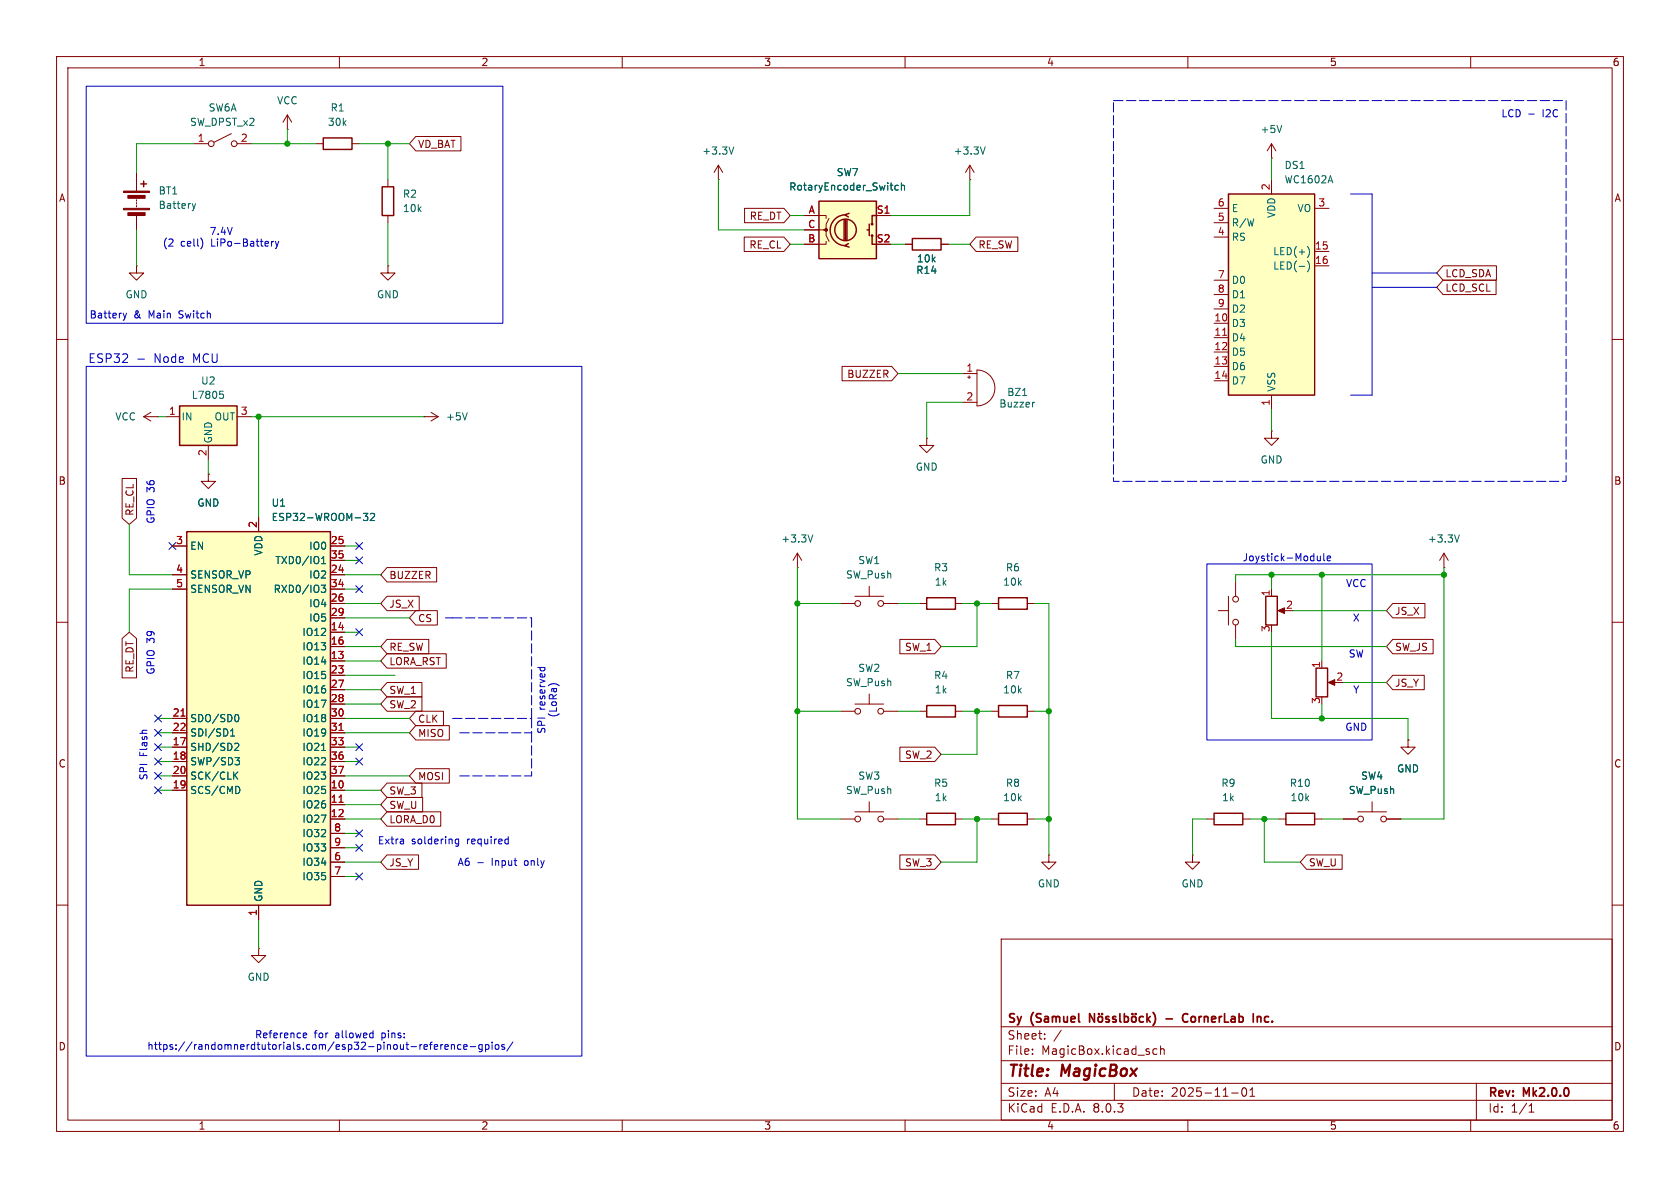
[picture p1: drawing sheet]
<svg xmlns="http://www.w3.org/2000/svg" width="297mm" height="210mm" viewBox="0 0 297 210" stroke-linecap="round" stroke-linejoin="round" font-family="sans-serif">
<g fill="none" stroke="#840000" stroke-width=".18">
<path d="M10 10h277v190h-277zM12 12h273v186h-273zM60 10v2M110 10v2M160 10v2M210 10v2M260 10v2M10 60h2M24.1 47v1.3h1.3l-1.3 1.2-1.2-1.2h1.2M24.1 47h.1M285 60h2M255.3 97.8l-.8 1.3"/>
<path d="M255.3 97.8v2.5M255.3 97.8l.7 1.3M10 110h2M255.3 100.3h.1M285 110h2M10 160h2M210.8 151.1v1.3h1.3l-1.3 1.3-1.3-1.3h1.3M210.8 151.1h.1M213.4 144.8h1.2M219.7 144.8h1.3M285 160h2M177 166h108v32h-108z"/>
<path d="M60 198v2M110 198v2M160 198v2M177 194.5h108M177 191.5h108M177 187.5h108M177 181.5h108M182.5 186.3v.1M182.5 185.5v.1M184.7 183.6v.1M184.7 182.8v.1M187.6 182.1l-1.3 2"/>
<path d="M197 191.5v3M204.5 185.5l-.4-.1-.3 .3v.4l.2 .2h.5M205.2 185.5l.2-.1 .3 .1 .1 .9M205.2 184.9v1.5M210 198v2M217.7 193.2h1.2M219.7 192.4l.2-.1a.81 .81 0 0 1 .6 .6 .81 .81 0 0 1-.3 .8l-.2 .1a.81 .81 0 0 1-.3-1.4zM221 193.8h.8M221 192.7l.4-.4v1.5M260 198v2M261 191.5v6.5M270.3 196.6h.9"/>
<path d="M270.3 195.5l.4-.4v1.5"/>
</g>
<g fill="none" stroke="#840000" stroke-width=".3">
<path d="M193.5 179.2v1.5l-.9-1.5v1.5M194.2 179.8l.2-.1 .4 .1 .1 .6-.1 .2-.4 .1-.2-.2zM194.3 179.2v.1M194.8 179.2v.1M196.1 179.8l-.4-.1-.2 .2 .1 .2 .5 .2v.3h-.6M197.3 179.8l-.4-.1-.2 .2 .1 .2 .5 .2v.3h-.6M198 179.2v1.3l.2 .2M198.8 179.8l.4-.1 .3 .3v.4l-.2 .2h-.5M198.8 179.2v1.5M200.1 179.8l.2-.1 .5 .1v.6l-.1 .2-.4 .1-.2-.2zM200.2 179.2v.1M200.8 179.2v.1"/>
<path d="M202.1 179.8l-.4-.1-.3 .3v.4l.2 .2h.5M202.8 179.2v1.5M203.3 179.7l-.5 .6M203.8 179a1.72 1.72 0 0 1 0 2.3M210 179.3a.6 .6 0 0 0-.8 0 .6 .6 0 0 0-.1 .7 .56 .56 0 0 0 .2 .6 .56 .56 0 0 0 .7-.1M222.3 179.8l.2-.1 .3 .1 .1 .9M222.3 179.7v1M202.9 180.1l.4 .6M206.1 180.1h1.2"/>
</g>
<path d="M258 94.6l-.4 1.2" fill="none" stroke="#006464" stroke-width=".18"/>
<path d="M214.6 143.8h5.1v2h-5.1z" fill="none" stroke="#840000" stroke-width=".25"/>
<path d="M144.8 35.6h10.1v10.1h-10.1z" fill="#ffffc2"/>
<g fill="none" stroke="#840000" stroke-width=".25">
<path d="M144.8 35.6h10.1v10.1h-10.1zM149.2 38.9v3.5M149.5 38a2.73 2.73 0 0 0-2.7 2.7 2.73 2.73 0 0 0 2.7 2.7M149.5 38.9v3.5M149.7 38.9v3.5M150.1 37.7l-.7 .3 .6 .4M153.7 39.6v2.1M154.9 38.1h-.7v1.5M150 43.1l-.6 .3 .7 .3M153.3 40.6h.4M154.2 41.7v1.5h.7M232.7 118.1h2v5.1h-2z"/>
<circle cx="154.2" cy="39.6" r=".13"/>
<circle cx="149.5" cy="40.6" r="1.9"/>
<circle cx="154.2" cy="41.7" r=".13"/>
</g>
<g fill="#840000" stroke="#840000" stroke-width=".18">
<path d="M234.8 120.7l1.2-.6v1.1z"/>
<circle cx="146" cy="40.6" r=".25"/>
</g>
<path d="M142.2 38.1h3.8v.5M146.6 38.6l-.6 1v1h-.5M154.9 38.1h2.6M142.2 40.6h3.8v1.1l.6 1M146 42.7v.5h-3.8M233.7 116.8v1.3M235.2 120.7h1" fill="none" stroke="#840000" stroke-width=".18"/>
<path d="M158.8 32.8h-.4l-.2 .2 .1 .5h.5M159.4 32.9l.1-.1h.3l.1 .8M159.4 32.3v1.3" fill="none" stroke="#006464" stroke-width=".18"/>
<path d="M33 94h25.4v66h-25.4z" fill="#ffffc2"/>
<path d="M33 94h25.4v66h-25.4zM163.8 105.7h5.1v2h-5.1zM176.5 105.7h5.1v2h-5.1zM163.8 124.7h5.1v2h-5.1z" fill="none" stroke="#840000" stroke-width=".25"/>
<g fill="none" stroke="#840000" stroke-width=".18">
<path d="M127 31.8h.1M127 29.2l-.8 1.3M127 29.2v2.6M127 29.2l.8 1.3M224.8 27.9h.1M224.8 25.4l-.8 1.3M224.8 25.4v2.5M224.8 25.4l.8 1.3M25.4 73.7l1.3 .7M25.4 73.7h2.5M26.7 72.9l-1.3 .8M27.9 73.7h.1"/>
<path d="M30.5 96.5h2.5M45.7 91.4v2.6M58.4 96.5h2.6M58.4 99.1h2.6M141 97.8l-.8 1.3M141 97.8v2.5M141 97.8l.7 1.3M30.5 101.6h2.5M30.5 104.1h2.5M58.4 116.8h2.6M58.4 111.8h2.6M58.4 114.3h2.6"/>
<path d="M58.4 119.4h2.6M58.4 101.6h2.6M58.4 106.7h2.6M58.4 109.2h2.6M58.4 104.1h2.6M141 100.3h.1M148.6 106.7h2.5M151.1 105.4h5.1M153.7 103.6v1.8M156.2 106.7h2.5M162.6 106.7h1.2M168.9 106.7h1.3"/>
<path d="M175.3 106.7h1.2M181.6 106.7h1.3M215.4 108h1.8M217.2 105.4v5.1M218.4 102.9v2.5M218.4 110.5v2.5M30.5 139.7h2.5M30.5 132.1h2.5M30.5 134.6h2.5M30.5 137.2h2.5M30.5 127h2.5M30.5 129.5h2.5"/>
<path d="M58.4 139.7h2.6M58.4 132.1h2.6M58.4 134.6h2.6M58.4 137.2h2.6M58.4 127h2.6M58.4 129.5h2.6M58.4 121.9h2.6M58.4 124.5h2.6M148.6 125.7h2.5M151.1 124.5h5.1M153.7 122.7v1.8M156.2 125.7h2.5"/>
<path d="M162.6 125.7h1.2M168.9 125.7h1.3M58.4 142.2h2.6M58.4 144.8h2.6M58.4 152.4h2.6M58.4 154.9h2.6M58.4 147.3h2.6M58.4 149.9h2.6M45.7 160v2.6"/>
<circle cx="151.6" cy="106.7" r=".51"/>
<circle cx="155.7" cy="106.7" r=".51"/>
<circle cx="218.4" cy="110" r=".51"/>
<circle cx="218.4" cy="105.9" r=".51"/>
<circle cx="151.6" cy="125.7" r=".51"/>
<circle cx="155.7" cy="125.7" r=".51"/>
</g>
<path d="M32 126.6h.7M59.9 129.1h.8M59.9 141.8h.8" fill="none" stroke="#a90000" stroke-width=".18"/>
<g fill="none" stroke="#006464" stroke-width=".18">
<path d="M129.7 26l-.4 1.2M226.6 22.2l-.4 1.2M56.8 99.6h.8M56.8 98.7l.4-.3v1.2M64.2 90.7h.8l-.4 .5 .4 .2v.5l-.2 .1-.6-.1M65.5 90.9l.5-.2 .2 .4-.8 .9h.8M143.7 94.6l-.4 1.2M56.8 103.4h.8l-.5 .5 .4 .2v.5l-.2 .1h-.5M40.8 130.1h.7M40.8 129.2l.3-.4v1.3M41.5 137l.5 .7M41.6 133.9h.7l-.4 .5 .4 .1v.5l-.2 .2h-.4"/>
<path d="M41.7 131.4l.4 .1 .1 .3-.8 .9h.8M41.8 126.3a.68 .68 0 0 1 .4 .6 .68 .68 0 0 1-.4 .7M42 136.5l-.7 .7M42.2 139.1l.2 .5-.2 .6M56.8 132.7h.8"/>
</g>
<path d="M31.7 71.8h10.2v6.9h-10.2z" fill="#ffffc2"/>
<path d="M57.1 24.4h5.1v2h-5.1zM161.3 42.2h5.1v2h-5.1zM31.7 71.8h10.2v6.9h-10.2zM223.8 105.4h2v5.1h-2zM176.5 124.7h5.1v2h-5.1zM163.8 143.8h5.1v2h-5.1zM176.5 143.8h5.1v2h-5.1zM227.3 143.8h5.1v2h-5.1z" fill="none" stroke="#840000" stroke-width=".25"/>
<g fill="none" stroke="#840000" stroke-width=".18">
<path d="M34.3 25.4h2.5M40.9 23.6l-3.1 1.5M41.9 25.4h2.5M50.8 22.9h.1M50.8 20.3l-.8 1.3M50.8 20.3v2.6M50.8 20.3l.8 1.3M55.9 25.4h1.2M62.2 25.4h1.3M171.4 31.8h.1M171.4 29.2l-.7 1.3M171.4 29.2v2.6"/>
<path d="M171.4 29.2l.8 1.3M68.6 47v1.3h1.2l-1.2 1.2-1.3-1.2h1.3M68.6 47h.1M160 43.2h1.3M166.4 43.2h1.2M29.2 73.7h2.5M36.8 78.7v2.6M41.9 73.7h2.5M74.9 73.7h.1M74.9 73.7h2.6M76.2 72.9l1.3 .8M77.5 73.7l-1.3 .7"/>
<path d="M163.8 77.5v1.2h1.3l-1.3 1.3-1.2-1.3h1.2M163.8 77.5h.1M170.2 66h2.5M170.2 71.1h2.5M171.1 66.7h.5M171.3 66.4v.5M172.7 65.4a3.2 3.2 0 0 1 3.2 3.2 3.2 3.2 0 0 1-3.2 3.2zM224.8 76.2v1.3h1.3l-1.3 1.2-1.3-1.2h1.3M224.8 76.2h.1M224.8 104.1v1.3M226.3 108h1M175.3 125.7h1.2"/>
<path d="M181.6 125.7h1.3M248.9 130.8v1.3h1.3l-1.3 1.3-1.3-1.3h1.3M248.9 130.8h.1M148.6 144.8h2.5M151.1 143.5h5.1M153.7 141.7v1.8M156.2 144.8h2.5M162.6 144.8h1.2M168.9 144.8h1.3M175.3 144.8h1.2M181.6 144.8h1.3M185.4 151.1v1.3h1.3l-1.3 1.3-1.3-1.3h1.3"/>
<path d="M185.4 151.1h.1M226.1 144.8h1.2M232.4 144.8h1.3M237.5 144.8h2.5M240 143.5h5.1M242.6 141.7v1.8M245.1 144.8h2.5M45.7 167.6v1.3h1.3l-1.3 1.3-1.3-1.3h1.3M45.7 167.6h.1"/>
<circle cx="37.3" cy="25.4" r=".51"/>
<circle cx="41.4" cy="25.4" r=".51"/>
<circle cx="151.6" cy="144.8" r=".51"/>
<circle cx="155.7" cy="144.8" r=".51"/>
<circle cx="240.5" cy="144.8" r=".51"/>
<circle cx="244.6" cy="144.8" r=".51"/>
</g>
<path d="M174.2 26l-.5 1.2M38.9 69.2h.6M39 69.6h.3l.2 .3-.1 .5h-.4M82.6 73l-.4 1.2M180.8 69.9h.7M182.9 71.1l-.2 .1" fill="none" stroke="#006464" stroke-width=".18"/>
<path d="M225.9 108l1.2-.6v1.1z" fill="#840000" stroke="#840000" stroke-width=".18"/>
<path d="M217.2 34.3h15.2v35.6h-15.2z" fill="#ffffc2"/>
<path d="M24.9 32.5h1M25.4 32v1M67.6 33h2v5.1h-2zM217.2 34.3h15.2v35.6h-15.2z" fill="none" stroke="#840000" stroke-width=".25"/>
<g fill="none" stroke="#840000" stroke-width=".18">
<path d="M24.1 30.5v3.3M24.1 35.3v.3M24.1 35.8v.3M24.1 36.3v.3M24.1 38.1v2.5M68.6 31.8v1.2M68.6 38.1v1.3M73.5 24.1h8v2.6h-8l-1.1-1.3zM131.6 36.8h7l1.1 1.3-1.1 1.3h-7zM142.2 38.1h2.6M154.9 38.1h2.6M214.6 36.8h2.6"/>
<path d="M214.6 39.4h2.6M224.8 31.8v2.5M232.4 36.8h2.5M131.6 41.9h7l1.1 1.3-1.1 1.3h-7zM142.2 43.2h2.6M142.2 40.6h2.6M160 43.2h1.3M166.4 43.2h1.2M172.6 41.9h7.3v2.6h-7.3l-1.2-1.3zM214.6 57.2h2.6M214.6 59.7h2.6M214.6 41.9h2.6"/>
<path d="M214.6 49.5h2.6M214.6 52.1h2.6M214.6 54.6h2.6M232.4 44.5h2.5M232.4 47h2.5M255.1 47h9.4v2.5h-9.4l-1.1-1.2zM255.1 49.5h9.4v2.6h-9.4l-1.1-1.3zM148.9 64.8h8.7l1.1 1.2-1.1 1.3h-8.7zM214.6 62.2h2.6M214.6 64.8h2.6M214.6 67.3h2.6M224.8 69.9v2.5"/>
<path d="M21.6 84.6h2.5v7l-1.2 1.1-1.3-1.1zM30.5 96.5h2.5M36.8 83.8v1.3h1.3l-1.3 1.3-1.2-1.3h1.2M36.8 83.8h.1M45.7 91.4v2.6M58.4 96.5h2.6M58.4 99.1h2.6M21.6 112.9l1.3-1.1 1.2 1.1v6.9h-2.5zM30.5 101.6h2.5M30.5 104.1h2.5M58.4 116.8h2.6M58.4 111.8h2.6"/>
<path d="M58.4 114.3h2.6M58.4 119.4h2.6M58.4 101.6h2.6M58.4 106.7h2.6M58.4 109.2h2.6M58.4 104.1h2.6M68.4 105.4h5.7v2.6h-5.7l-1.1-1.3zM68.4 113h7.4v2.6h-7.4l-1.1-1.3zM68.4 115.6h10.5v2.5h-10.5l-1.1-1.3zM68.4 100.3h8.8v2.6h-8.8l-1.1-1.3zM73.5 107.9h3.8v2.6h-3.8l-1.1-1.3zM159.1 113h6.2l1.1 1.3-1.1 1.3h-6.2z"/>
<path d="M246.2 119.4h5.6v2.5h-5.6l-1.1-1.2zM246.2 113h7.2v2.6h-7.2l-1.1-1.3zM246.2 106.7h5.7v2.5h-5.7l-1.1-1.2zM30.5 139.7h2.5M30.5 132.1h2.5M30.5 134.6h2.5M30.5 137.2h2.5M30.5 127h2.5M30.5 129.5h2.5M58.4 139.7h2.6M58.4 132.1h2.6M58.4 134.6h2.6"/>
<path d="M58.4 137.2h2.6M58.4 127h2.6M58.4 129.5h2.6M58.4 121.9h2.6M58.4 124.5h2.6M68.4 120.6h6.2v2.6h-6.2l-1.1-1.3zM68.4 123.2h6.2v2.5h-6.2l-1.1-1.2zM68.4 138.4h6.2v2.6h-6.2l-1.1-1.3zM73.5 135.9h5.9v2.5h-5.9l-1.1-1.2zM73.5 125.7h4.9v2.6h-4.9l-1.1-1.3zM73.5 128.3h5.9v2.5h-5.9l-1.1-1.3zM159.1 132.1h6.2l1.1 1.3-1.1 1.2h-6.2z"/>
<path d="M248.9 130.8h.1M58.4 144.8h2.6M58.4 142.2h2.6M58.4 152.4h2.6M58.4 154.9h2.6M58.4 147.3h2.6M58.4 149.9h2.6M68.4 143.5h9.5v2.6h-9.5l-1.1-1.3zM68.4 141h6.3v2.5h-6.3l-1.1-1.3zM68.4 151.1h5.6v2.6h-5.6l-1.1-1.3zM159.1 151.1h6.2l1.1 1.3-1.1 1.3h-6.2zM231 151.1h6.3v2.6h-6.3l-1.1-1.3z"/>
<path d="M237.5 144.8h2.5M245.1 144.8h2.5M45.7 160v2.6"/>
</g>
<path d="M216.1 59.3h.8M32 126.6h.7M59.9 129.1h.8M59.9 141.8h.8" fill="none" stroke="#a90000" stroke-width=".18"/>
<g fill="none" stroke="#006464" stroke-width=".18">
<path d="M34 36l.3 .8M34.3 36.8l-.2 .4M34.6 36l-.3 .8M158.8 32.8h-.4l-.2 .2 .1 .5h.5M159.4 32.9l.1-.1h.3l.1 .8M159.4 32.3v1.3M231.1 43.6a1.46 1.46 0 0 1 0 1.9M231.1 46.1a1.46 1.46 0 0 1 0 2M56.8 99.6h.8M56.8 98.7l.4-.3v1.2M64.2 90.7h.8l-.4 .5 .4 .2v.5l-.2 .1-.6-.1M65.5 90.9l.5-.2 .2 .4-.8 .9h.8"/>
<path d="M56.8 103.4h.8l-.5 .5 .4 .2v.5l-.2 .1h-.5M40.8 130.1h.7M40.8 129.2l.3-.4v1.3M41.5 137l.5 .7M41.6 133.9h.7l-.4 .5 .4 .1v.5l-.2 .2h-.4M41.7 131.4l.4 .1 .1 .3-.8 .9h.8M41.8 126.3a.68 .68 0 0 1 .4 .6 .68 .68 0 0 1-.4 .7M42 136.5l-.7 .7M42.2 139.1l.2 .5-.2 .6M56.8 132.7h.8"/>
</g>
<g fill="#840000" stroke="#840000" stroke-width=".18">
<path d="M21.8 36.8h4.6v.3h-4.6z"/>
<path d="M21.8 33.8h4.6v.2h-4.6z"/>
<path d="M22.6 37.6h3.1v.5h-3.1z"/>
<path d="M22.6 34.5h3.1v.6h-3.1z"/>
</g>
<g fill="none" stroke="#0000c2" stroke-width=".18">
<path d="M15.2 15.2h73.7v42h-73.7zM238.8 34.3h3.8v35.6h-3.8M270.3 20.2h.9M21.8 55.4l.3 .8M22.1 56.2l-.2 .4M22.4 55.4l-.3 .8M35.5 42.1a1.49 1.49 0 0 1 0 1.8M48 42.7v.8M48.4 42.7l-.4 .2M48.7 42.7l.3 .8M49 43.5l-.3 .4M49.3 42.7l-.3 .8"/>
<path d="M242.6 48.3h11.4M242.6 50.8h11.4M15.2 64.8h87.7v121.9h-87.7zM24.4 63.5h1.1M213.4 99.7h29.2v31.1h-29.2zM232.9 98.3v.8h.3l.2-.1M233.4 98.3v.8M234 97.9v1.1l.2 .1M234.6 98.7l.6-.1v-.3h-.4l-.2 .2 .1 .6h.5M78.7 109.2h1.3M95.1 118h1.2M95.5 118v.3"/>
<path d="M96.3 118v.3M97.2 121a1.5 1.5 0 0 1 1.6 .2M81.1 148.3v1.1l-.3 .2-.3-.1M81.1 148.4l-.4-.1-.2 .3 .1 .5h.5M84.5 152.5h.9M89.5 148.3l.4 .1M89.9 149.1l-.4 .1M89.9 147.9v1.3M53.7 183.4h.5M53.7 182.7l.3-.1 .2 .3-.6 .1M65.8 182.6l.1 .1M65.9 182.2v1.3"/>
<path d="M65.9 183.4l-.1 .1M75.5 184.7l.1 .3-.6 .1M75.9 184.7h.5M76.4 184.2l-.3 .2v1.1M76.8 185.1l.6-.1-.1-.3h-.3l-.2 .1v.6h.5M77.9 184.7v.8M78.3 184.7l-.4 .2M78.6 185.1l.7-.1-.1-.3h-.4l-.2 .1 .1 .6h.5M79.8 184.8l.2-.1h.3v.8M79.8 184.7v.8M81.5 184.7h-.4l-.2 .2 .1 .5h.5M82 185.1l.6-.1-.1-.3h-.3l-.2 .1v.6h.5"/>
<path d="M83.1 185h1M85.2 184.7h-.3l-.3 .2 .2 .5h.4M85.2 184.7v1l-.2 .2h-.3M85.8 184.7h.4l.3 .2-.2 .5h-.5M85.8 184.7v1.2M87 184.2v.2M87 184.7v.8M87.7 184.7h.3l.2 .2v.4l-.2 .2-.3-.1-.2-.1zM89.2 184.7h-.3l-.2 .1v.2l.5 .1v.3h-.5M90.7 184.2l-1.1 1.6"/>
</g>
<path d="M196.8 17.8h80.1v67.3h-80.1zM80 109.2h14M94 109.2v17.8M80 127h14M81.3 137.2h12.7M81.3 129.5h12.7M94 129.5v7.7M94 127v2.5" fill="none" stroke="#0000c2" stroke-width=".18" stroke-dasharray="1.7 .6"/>
<g fill="none" stroke="#009600" stroke-width=".18">
<path d="M34.3 25.4h-10.2v5.1M44.4 25.4h11.5M50.8 22.9v2.5M63.5 25.4h8.9M68.6 25.4v6.4M68.6 39.4v7.6M127 31.8v8.8h15.2M139.7 38.1h2.5M171.4 31.8v6.3h-13.9M224.8 27.9v3.9M24.1 40.6v6.4M139.7 43.2h2.5"/>
<path d="M157.5 43.2h2.5M167.6 43.2h3.8M27.9 73.7h1.3M44.4 73.7h30.5M45.7 73.7v17.7M158.7 66h11.5M170.2 71.1h-6.4v6.4M224.8 72.4v3.8M22.9 92.7v8.9h7.6M36.8 81.3v2.5M61 96.5h2.5M61 99.1h2.5"/>
<path d="M30.5 104.1h-7.6v7.7M61 114.3h6.3M61 101.6h6.3M61 104.1h2.5M61 106.7h6.3M61 116.8h6.3M61 119.4h8.8M61 109.2h11.4M61 111.8h2.5M141 100.3v44.5h7.6M141 106.7h7.6M158.7 106.7h3.9"/>
<path d="M170.2 106.7h5.1M172.7 106.7v7.6h-6.3M182.9 106.7h2.5v44.4M218.4 113v1.3h26.7M224.8 111.8v15.2h24.1v3.8M224.8 101.6v2.5M228.6 108h16.5M233.7 101.6v15.2M255.3 100.3v44.5h-7.7M255.3 101.6h-36.9v1.3M27.9 127h2.6M27.9 137.2h2.6"/>
<path d="M27.9 129.5h2.6M27.9 139.7h2.6M27.9 132.1h2.6M27.9 134.6h2.6M61 127h11.4M61 121.9h6.3M61 124.5h6.3M61 137.2h11.4M61 129.5h11.4M61 139.7h6.3M61 132.1h2.5M61 134.6h2.5"/>
<path d="M141 125.7h7.6M158.7 125.7h3.9M170.2 125.7h5.1M172.7 125.7v7.7h-6.3M182.9 125.7h2.5M233.7 124.5v2.5M237.5 120.7h7.6M61 144.8h6.3M61 152.4h6.3M61 147.3h2.5M61 149.9h2.5M61 154.9h2.5"/>
<path d="M61 142.2h6.3M158.7 144.8h3.9M170.2 144.8h5.1M172.7 144.8v7.6h-6.3M182.9 144.8h2.5M213.4 144.8h-2.6v6.3M221 144.8h5.1M223.5 144.8v7.6h6.4M233.7 144.8h3.8M45.7 162.6v5"/>
</g>
<g fill="none" stroke="#000084" stroke-width=".18">
<path d="M29.9 95.9l1.2 1.2M31.1 95.9l-1.2 1.2M62.9 95.9l1.2 1.2M62.9 98.5l1.2 1.2M64.1 95.9l-1.2 1.2M64.1 98.5l-1.2 1.2M62.9 103.5l1.2 1.2M62.9 111.2l1.2 1.2M64.1 103.5l-1.2 1.2M64.1 111.2l-1.2 1.2M27.3 126.4l1.2 1.2M27.3 128.9l1.2 1.2"/>
<path d="M27.3 134l1.2 1.2M27.3 131.5l1.2 1.2M27.3 136.6l1.2 1.2M27.3 139.1l1.2 1.2M28.5 126.4l-1.2 1.2M28.5 128.9l-1.2 1.2M28.5 131.5l-1.2 1.2M28.5 139.1l-1.2 1.2M28.5 134l-1.2 1.2M28.5 136.6l-1.2 1.2M62.9 131.5l1.2 1.2M62.9 134l1.2 1.2"/>
<path d="M64.1 131.5l-1.2 1.2M64.1 134l-1.2 1.2M62.9 149.3l1.2 1.2M62.9 146.7l1.2 1.2M62.9 154.3l1.2 1.2M64.1 149.3l-1.2 1.2M64.1 146.7l-1.2 1.2M64.1 154.3l-1.2 1.2"/>
</g>
<g fill="#009600" stroke="#009600" stroke-width=".18">
<circle cx="141" cy="106.7" r=".46"/>
<circle cx="172.7" cy="106.7" r=".46"/>
<circle cx="185.4" cy="144.8" r=".46"/>
<circle cx="185.4" cy="125.7" r=".46"/>
<circle cx="223.5" cy="144.8" r=".46"/>
<circle cx="141" cy="125.7" r=".46"/>
<circle cx="172.7" cy="125.7" r=".46"/>
<circle cx="172.7" cy="144.8" r=".46"/>
<circle cx="233.7" cy="127" r=".46"/>
<circle cx="255.3" cy="101.6" r=".46"/>
<circle cx="233.7" cy="101.6" r=".46"/>
<circle cx="224.8" cy="101.6" r=".46"/>
<circle cx="45.7" cy="73.7" r=".46"/>
<circle cx="68.6" cy="25.4" r=".46"/>
<circle cx="50.8" cy="25.4" r=".46"/>
</g>
<g font-size="2.8" fill="#840000">
<text x="178" y="190.9">Title:</text>
<text x="187.7" y="190.9">MagicBox</text>
</g>
<g font-size="2.1" fill="#0000c2">
<text x="15.5" y="64.3">ESP32</text>
<text x="27.3" y="64.3">Node</text>
<text x="34.2" y="64.3">MCU</text>
</g>
<g font-size="2.1" fill="#840000">
<text x="178" y="184">Sheet:</text>
<text x="178" y="181.2">Sy</text>
<text x="182.3" y="181.2">(Samuel</text>
<text x="211" y="181.2">CornerLab</text>
<text x="224" y="181.2">Inc.</text>
<text x="178" y="186.7">File:</text>
<text x="184.1" y="186.7">MagicBox.kicad_sch</text>
<text x="178" y="196.9">KiCad</text>
<text x="178" y="194.1">Size:</text>
<text x="184.7" y="194.1">A4</text>
<text x="185.7" y="196.9">E.D.A.</text>
<text x="193.3" y="196.9">8.0.3</text>
<text x="200" y="194.1">Date:</text>
<text x="207" y="194.1">2025-11-01</text>
<text x="263" y="194.3">Rev:</text>
<text x="263" y="196.9">Id:</text>
<text x="267.1" y="196.9">1/1</text>
<text x="269.4" y="194.3">Mk2.0.0</text>
</g>
<g font-size="1.8" fill="#840000">
<text x="35" y="11.9">1</text>
<text x="85" y="11.9">2</text>
<text x="135" y="11.9">3</text>
<text x="185" y="11.9">4</text>
<text x="235" y="11.9">5</text>
<text x="285" y="11.9">6</text>
<text x="73.8" y="26.4">VD_BAT</text>
<text x="10.3" y="35.9">A</text>
<text x="285.3" y="35.9">A</text>
<text x="132.4" y="39.1">RE_DT</text>
<text x="132.4" y="44.1">RE_CL</text>
<text x="172.9" y="44.1">RE_SW</text>
<text x="255.4" y="49.2">LCD_SDA</text>
<text x="255.4" y="51.8">LCD_SCL</text>
<text x="149.7" y="67">BUZZER</text>
<text x="10.3" y="85.9">B</text>
<text x="285.3" y="85.9">B</text>
<text x="23.8" y="91.3" transform="rotate(-90 23.8 91.3)">RE_CL</text>
<text x="68.7" y="107.6">JS_X</text>
<text x="68.7" y="102.6">BUZZER</text>
<text x="73.8" y="110.2">CS</text>
<text x="246.5" y="108.9">JS_X</text>
<text x="23.8" y="119" transform="rotate(-90 23.8 119)">RE_DT</text>
<text x="68.7" y="115.3">RE_SW</text>
<text x="68.7" y="117.8">LORA_RST</text>
<text x="159.9" y="115.3">SW_1</text>
<text x="246.5" y="115.3">SW_JS</text>
<text x="68.7" y="122.9">SW_1</text>
<text x="68.7" y="125.4">SW_2</text>
<text x="246.5" y="121.6">JS_Y</text>
<text x="73.8" y="128">CLK</text>
<text x="73.8" y="130.5">MISO</text>
<text x="10.3" y="135.9">C</text>
<text x="159.9" y="134.3">SW_2</text>
<text x="285.3" y="135.9">C</text>
<text x="68.7" y="140.7">SW_3</text>
<text x="68.7" y="143.2">SW_U</text>
<text x="73.8" y="138.1">MOSI</text>
<text x="68.7" y="145.7">LORA_D0</text>
<text x="68.7" y="153.4">JS_Y</text>
<text x="159.9" y="153.4">SW_3</text>
<text x="231.3" y="153.4">SW_U</text>
<text x="10.3" y="185.9">D</text>
<text x="285.3" y="185.9">D</text>
<text x="35" y="199.9">1</text>
<text x="85" y="199.9">2</text>
<text x="135" y="199.9">3</text>
<text x="185" y="199.9">4</text>
<text x="235" y="199.9">5</text>
<text x="285" y="199.9">6</text>
</g>
<g font-size="1.8" fill="#006464">
<text x="33.5" y="22.5">SW_DPST_x2</text>
<text x="36.8" y="19.9">SW6A</text>
<text x="48.9" y="18.6">VCC</text>
<text x="57.9" y="22.5">30k</text>
<text x="58.3" y="19.9">R1</text>
<text x="222.8" y="23.7">+5V</text>
<text x="124.1" y="27.5">+3.3V</text>
<text x="168.5" y="27.5">+3.3V</text>
<text x="27.9" y="34.6">BT1</text>
<text x="71.1" y="35.2">R2</text>
<text x="139.4" y="33.9">RotaryEncoder_Switch</text>
<text x="147.8" y="31.3">SW7</text>
<text x="227" y="30.1">DS1</text>
<text x="227" y="32.6">WC1602A</text>
<text x="27.9" y="37.1">Battery</text>
<text x="71.1" y="37.7">10k</text>
<text x="217.7" y="40.2">R/W</text>
<text x="217.7" y="37.7">E</text>
<text x="225.7" y="38.6" transform="rotate(-90 225.7 38.6)">VDD</text>
<text x="229.3" y="37.7">VO</text>
<text x="162" y="46.6">10k</text>
<text x="217.7" y="42.8">RS</text>
<text x="225" y="45.3">LED(+)</text>
<text x="225" y="47.9">LED(-)</text>
<text x="22.1" y="52.9">GND</text>
<text x="66.5" y="52.9">GND</text>
<text x="161.9" y="48.6">R14</text>
<text x="217.7" y="50.4">D0</text>
<text x="217.7" y="52.9">D1</text>
<text x="217.7" y="58">D3</text>
<text x="217.7" y="55.5">D2</text>
<text x="217.7" y="60.6">D4</text>
<text x="217.7" y="63.1">D5</text>
<text x="217.7" y="65.6">D6</text>
<text x="33.8" y="70.7">L7805</text>
<text x="35.5" y="68.2">U2</text>
<text x="178" y="70.2">BZ1</text>
<text x="217.7" y="68.2">D7</text>
<text x="225.7" y="69.3" transform="rotate(-90 225.7 69.3)">VSS</text>
<text x="20.3" y="74.5">VCC</text>
<text x="32" y="74.5">IN</text>
<text x="37.8" y="74.5">OUT</text>
<text x="78.7" y="74.5">+5V</text>
<text x="176.6" y="72.2">Buzzer</text>
<text x="37.7" y="78.5" transform="rotate(-90 37.7 78.5)">GND</text>
<text x="161.8" y="83.4">GND</text>
<text x="222.8" y="82.1">GND</text>
<text x="34.8" y="89.8">GND</text>
<text x="47.9" y="89.8">U1</text>
<text x="47.9" y="92.3">ESP32-WROOM-32</text>
<text x="33.5" y="97.4">EN</text>
<text x="46.6" y="98.3" transform="rotate(-90 46.6 98.3)">VDD</text>
<text x="48.6" y="99.9">TXD0/IO1</text>
<text x="54.6" y="97.4">IO0</text>
<text x="138" y="96.1">+3.3V</text>
<text x="151.6" y="99.9">SW1</text>
<text x="165" y="101.2">R3</text>
<text x="177.7" y="101.2">R6</text>
<text x="252.3" y="96.1">+3.3V</text>
<text x="33.5" y="102.5">SENSOR_VP</text>
<text x="33.5" y="105">SENSOR_VN</text>
<text x="48.3" y="105">RXD0/IO3</text>
<text x="54.6" y="102.5">IO2</text>
<text x="54.6" y="107.5">IO4</text>
<text x="149.5" y="102.5">SW_Push</text>
<text x="165.1" y="103.7">1k</text>
<text x="177.2" y="103.7">10k</text>
<text x="53.4" y="112.6">IO12</text>
<text x="54.6" y="110.1">IO5</text>
<text x="53.4" y="117.7">IO14</text>
<text x="53.4" y="115.2">IO13</text>
<text x="151.6" y="119">SW2</text>
<text x="53.4" y="120.2">IO15</text>
<text x="53.4" y="122.8">IO16</text>
<text x="53.4" y="125.3">IO17</text>
<text x="149.5" y="121.5">SW_Push</text>
<text x="165" y="120.2">R4</text>
<text x="165.1" y="122.8">1k</text>
<text x="177.2" y="122.8">10k</text>
<text x="177.7" y="120.2">R7</text>
<text x="33.5" y="127.9">SDO/SD0</text>
<text x="33.5" y="130.4">SDI/SD1</text>
<text x="53.4" y="127.9">IO18</text>
<text x="53.4" y="130.4">IO19</text>
<text x="33.5" y="132.9">SHD/SD2</text>
<text x="33.5" y="135.5">SWP/SD3</text>
<text x="53.4" y="132.9">IO21</text>
<text x="53.4" y="135.5">IO22</text>
<text x="246.9" y="136.8">GND</text>
<text x="33.5" y="140.6">SCS/CMD</text>
<text x="33.5" y="138">SCK/CLK</text>
<text x="53.4" y="140.6">IO25</text>
<text x="53.4" y="143.1">IO26</text>
<text x="53.4" y="138">IO23</text>
<text x="149.5" y="140.6">SW_Push</text>
<text x="151.6" y="138">SW3</text>
<text x="165" y="139.3">R5</text>
<text x="165.1" y="141.8">1k</text>
<text x="177.2" y="141.8">10k</text>
<text x="177.7" y="139.3">R8</text>
<text x="215.8" y="139.3">R9</text>
<text x="215.9" y="141.8">1k</text>
<text x="227.9" y="139.3">R10</text>
<text x="228" y="141.8">10k</text>
<text x="238.4" y="140.6">SW_Push</text>
<text x="240.5" y="138">SW4</text>
<text x="53.4" y="145.6">IO27</text>
<text x="53.4" y="148.2">IO32</text>
<text x="53.4" y="153.3">IO34</text>
<text x="53.4" y="155.8">IO35</text>
<text x="53.4" y="150.7">IO33</text>
<text x="46.6" y="159.5" transform="rotate(-90 46.6 159.5)">GND</text>
<text x="183.4" y="157.1">GND</text>
<text x="208.8" y="157.1">GND</text>
<text x="43.7" y="173.6">GND</text>
</g>
<g font-size="1.8" fill="#0000c2">
<text x="265.3" y="20.9">LCD -</text>
<text x="272.8" y="20.9">I2C</text>
<text x="37" y="41.8">7.4V</text>
<text x="28.7" y="43.8">(2</text>
<text x="31.9" y="43.8">cell)</text>
<text x="37.4" y="43.8">LiPo-Battery</text>
<text x="15.7" y="56.5">Battery</text>
<text x="23.6" y="56.5">&amp;</text>
<text x="26.4" y="56.5">Main</text>
<text x="31.9" y="56.5">Switch</text>
<text x="27.5" y="92.7" transform="rotate(-90 27.5 92.7)">GPIO 36</text>
<text x="219.6" y="99.4">Joystick-Module</text>
<text x="237.9" y="104">VCC</text>
<text x="239.1" y="110.1">X</text>
<text x="27.5" y="119.4" transform="rotate(-90 27.5 119.4)">GPIO 39</text>
<text x="238.3" y="116.4">SW</text>
<text x="96.6" y="125.6" transform="rotate(-90 96.6 125.6)">reserved</text>
<text x="239.1" y="122.8">Y</text>
<text x="96.6" y="129.8" transform="rotate(-90 96.6 129.8)">SPI</text>
<text x="98.7" y="126.9" transform="rotate(-90 98.7 126.9)">(LoRa)</text>
<text x="237.7" y="129.4">GND</text>
<text x="26.3" y="133.8" transform="rotate(-90 26.3 133.8)">Flash</text>
<text x="26.3" y="138" transform="rotate(-90 26.3 138)">SPI</text>
<text x="66.7" y="149.5">Extra</text>
<text x="72.7" y="149.5">soldering</text>
<text x="82.7" y="149.5">required</text>
<text x="80.8" y="153.3">A6</text>
<text x="87" y="153.3">Input</text>
<text x="93" y="153.3">only</text>
<text x="25.9" y="185.8">https://randomnerdtutorials.com/esp32-pinout-reference-gpios/</text>
<text x="45" y="183.7">Reference</text>
<text x="55.5" y="183.7">for</text>
<text x="59.4" y="183.7">allowed</text>
<text x="67.7" y="183.7">pins:</text>
</g>
<g font-size="1.8" fill="#a90000">
<text x="34.9" y="25.1">1</text>
<text x="42.5" y="25.1">2</text>
<text x="224.5" y="33.7" transform="rotate(-90 224.5 33.7)">2</text>
<text x="142.8" y="40.4">C</text>
<text x="142.9" y="37.8">A</text>
<text x="154.9" y="37.8">S1</text>
<text x="215.2" y="41.7">4</text>
<text x="215.2" y="39.1">5</text>
<text x="215.2" y="36.6">6</text>
<text x="233" y="36.6">3</text>
<text x="142.8" y="42.9">B</text>
<text x="154.9" y="42.9">S2</text>
<text x="232.4" y="44.2">15</text>
<text x="232.4" y="46.7">16</text>
<text x="215.2" y="49.3">7</text>
<text x="215.2" y="51.8">8</text>
<text x="214.6" y="56.9">10</text>
<text x="214.6" y="59.4">11</text>
<text x="215.2" y="54.4">9</text>
<text x="170.7" y="65.8">1</text>
<text x="214.6" y="62">12</text>
<text x="214.6" y="64.5">13</text>
<text x="170.7" y="70.9">2</text>
<text x="214.6" y="67.1">14</text>
<text x="224.5" y="71.8" transform="rotate(-90 224.5 71.8)">1</text>
<text x="29.8" y="73.4">1</text>
<text x="42.5" y="73.4">3</text>
<text x="36.6" y="80.7" transform="rotate(-90 36.6 80.7)">2</text>
<text x="45.5" y="93.4" transform="rotate(-90 45.5 93.4)">2</text>
<text x="31" y="96.3">3</text>
<text x="31" y="101.3">4</text>
<text x="58.4" y="101.3">24</text>
<text x="58.4" y="96.3">25</text>
<text x="58.4" y="98.8">35</text>
<text x="31" y="103.9">5</text>
<text x="58.4" y="106.4">26</text>
<text x="58.4" y="103.9">34</text>
<text x="224.5" y="105.5" transform="rotate(-90 224.5 105.5)">1</text>
<text x="227.3" y="107.7">2</text>
<text x="58.4" y="111.5">14</text>
<text x="58.4" y="109">29</text>
<text x="224.5" y="111.8" transform="rotate(-90 224.5 111.8)">3</text>
<text x="58.4" y="116.6">13</text>
<text x="58.4" y="114">16</text>
<text x="58.4" y="119.1">23</text>
<text x="233.4" y="118.2" transform="rotate(-90 233.4 118.2)">1</text>
<text x="58.4" y="121.7">27</text>
<text x="58.4" y="124.2">28</text>
<text x="233.4" y="124.5" transform="rotate(-90 233.4 124.5)">3</text>
<text x="236.1" y="120.4">2</text>
<text x="30.4" y="131.8">17</text>
<text x="30.4" y="126.7">21</text>
<text x="30.4" y="129.3">22</text>
<text x="58.4" y="126.7">30</text>
<text x="58.4" y="129.3">31</text>
<text x="58.4" y="131.8">33</text>
<text x="30.4" y="134.4">18</text>
<text x="30.4" y="136.9">20</text>
<text x="58.4" y="134.4">36</text>
<text x="58.4" y="136.9">37</text>
<text x="30.4" y="139.4">19</text>
<text x="58.4" y="139.4">10</text>
<text x="58.4" y="142">11</text>
<text x="58.4" y="144.5">12</text>
<text x="59" y="147.1">8</text>
<text x="59" y="149.6">9</text>
<text x="59" y="152.1">6</text>
<text x="59" y="154.7">7</text>
<text x="45.5" y="162" transform="rotate(-90 45.5 162)">1</text>
</g>
</svg>
